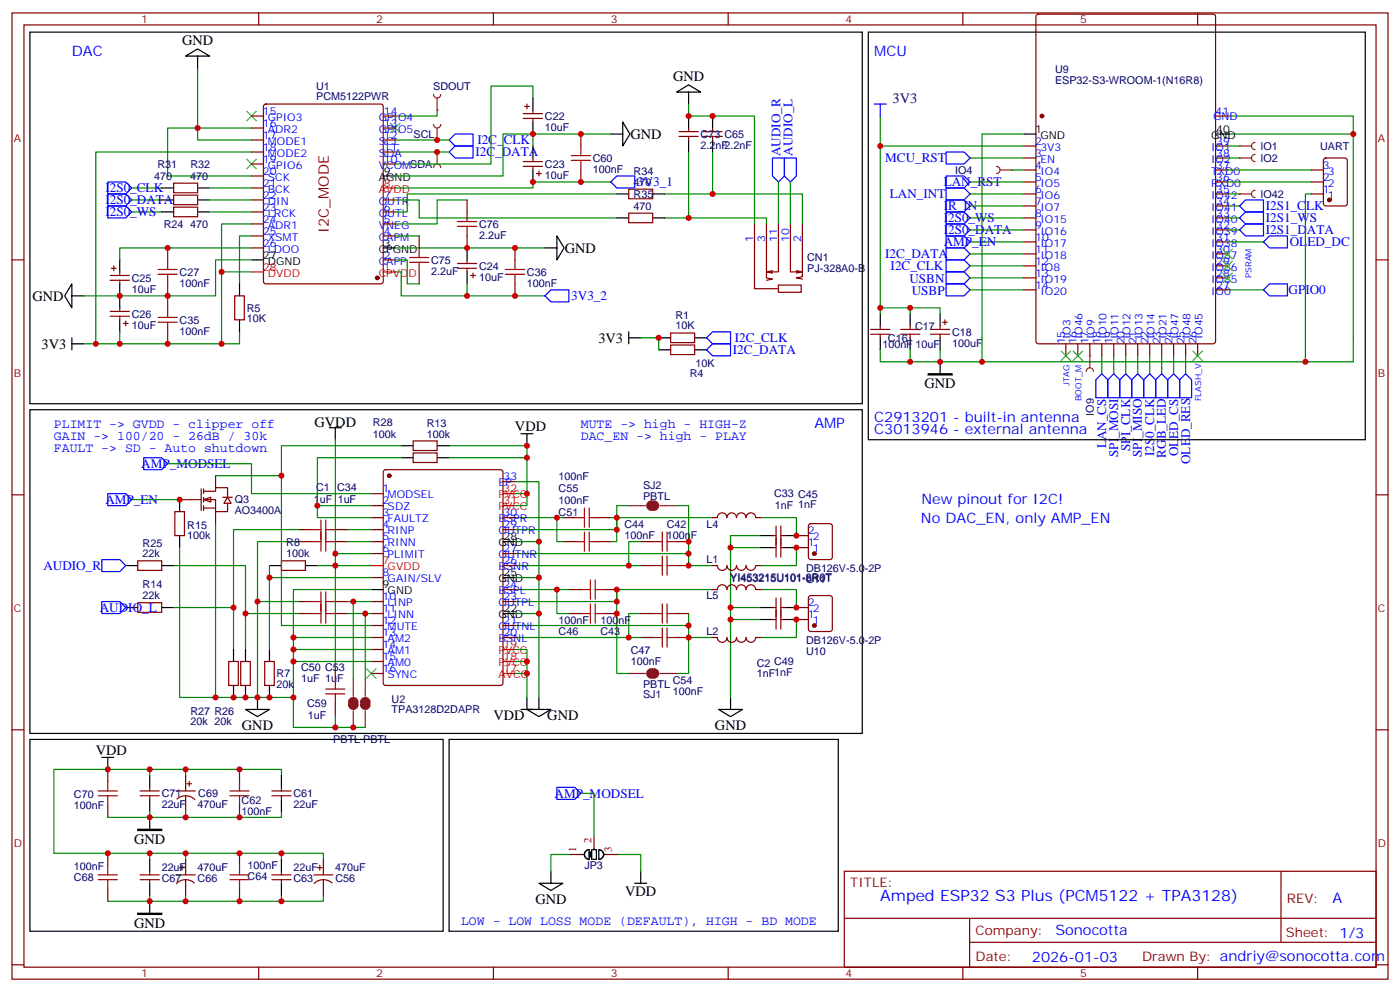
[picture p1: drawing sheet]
<svg xmlns="http://www.w3.org/2000/svg" width="412mm" height="292mm" viewBox="0 0 412 292" stroke-linecap="round" stroke-linejoin="round" font-family="sans-serif">
<g fill="none" stroke="#870000" stroke-width=".35">
<path d="M3.5 3.8h405.4v284.3h-405.4zM7.1 7.3h398.2v277.3h-398.2zM76.2 3.8v3.5M145.3 3.8v3.5M214.5 3.8v3.5M283.6 3.8v3.5M352.8 3.8v3.5M3.5 76.5h3.6M222.2 65.9v19h7.1M225.8 65.9v15.9l1.7 .3-1.7 .4M227.5 79.7l-1.7 .3M229.3 65.9v14.1h-3.5l1.7 .4"/>
<path d="M232.8 65.9v14.1h3.6l-1.8-.3M236.4 65.9v15.5l-1.8 .4 1.8 .3M405.3 76.5h3.6M229.3 83.9h6.7v2.1h-6.7zM236.4 80l-1.8 .4M256.5 96.9h5.6M256.5 98.4h5.6M259.3 95.9v1M259.3 98.4v1M265.3 96.9h5.6M265.3 98.4h5.6M268.1 95.9v1"/>
<path d="M268.1 98.4v1M274.1 96.9h5.7M274.1 98.4h5.7M276.9 95.9v1M276.9 98.4v1M277.6 94.8h1.4M278.3 94.1v1.4M113.1 138.4l.5-.2h33.9l.6 .4 .1 62.4-.5 .7h-34.1l-.7-.4v-62.4zM121.7 133.3h7.1v2.8h-7.1zM3.5 145.6h3.6M88.2 159.4h3.5M88.2 155.9h3.5"/>
<path d="M98.8 159.4h3.5M98.8 155.9h3.5M109.4 152.3h3.5M109.4 159.4h3.5M109.4 155.9h3.5M109.4 145.3h3.5M109.4 148.8h3.5M148.2 152.3h3.5M148.2 155.9h3.5M148.2 141.7h3.5M165.8 152.3h3.5M165.8 159.4h3.5"/>
<path d="M176.4 152.3h3.5M176.4 159.4h3.5M188.7 159.4h3.6M199.3 159.4h3.5M209.9 152.3h1.4M211.3 152.3a1.41 1.41 0 0 1 1.4-1.4 1.41 1.41 0 0 1 1.4 1.4M214.1 152.3a1.41 1.41 0 0 1 1.5-1.4 1.41 1.41 0 0 1 1.4 1.4M217 152.3a1.41 1.41 0 0 1 1.4-1.4 1.41 1.41 0 0 1 1.4 1.4M219.8 152.3a1.41 1.41 0 0 1 1.4-1.4 1.41 1.41 0 0 1 1.4 1.4h1.4M227.5 157.6h1.1M228.6 154.8v9.2M230 154.8v9.2"/>
<path d="M230 157.6h1.1M234.6 157.6h3.5M238.4 154.3l.4-.2h5.7l.6 .4 .1 9.5-.5 .6-5.9 .1-.6-.5-.1-9.4zM405.3 145.6h3.6M40.6 177.4h7v2.8h-7zM40.6 165h7v2.9h-7zM82.9 165h7.1v2.9h-7.1zM88.2 177h3.5M98.8 177h3.5M109.4 177h3.5M109.4 162.9h3.5M109.4 170h3.5"/>
<path d="M148.2 177h3.5M148.2 173.5h3.5M148.2 166.4h3.5M148.2 162.9h3.5M167.6 173.5h3.5M178.2 173.5h3.5M188.7 166.4h3.6M199.3 166.4h3.5M209.9 173.5h1.4a1.41 1.41 0 0 1 1.4-1.4 1.41 1.41 0 0 1 1.4 1.4 1.41 1.41 0 0 1 1.4-1.4 1.41 1.41 0 0 1 1.5 1.4 1.41 1.41 0 0 1 1.4-1.4 1.41 1.41 0 0 1 1.4 1.4 1.41 1.41 0 0 1 1.4-1.4 1.41 1.41 0 0 1 1.4 1.4h1.4M209.9 166.4h1.4a1.41 1.41 0 0 0 1.4 1.5 1.41 1.41 0 0 0 1.4-1.5 1.41 1.41 0 0 0 1.4 1.5 1.41 1.41 0 0 0 1.5-1.5 1.41 1.41 0 0 0 1.4 1.5 1.41 1.41 0 0 0 1.4-1.5 1.41 1.41 0 0 0 1.4 1.5 1.41 1.41 0 0 0 1.4-1.5h1.4M227.5 178.8h1.1M227.5 161.1h1.1"/>
<path d="M228.6 176v9.1M230 176v9.1M230 178.8h1.1M230 161.1h1.1M234.6 178.8h3.5M234.6 161.1h3.5M238.4 175.5l.4-.2h5.7l.6 .4 .1 9.4-.5 .7h-5.9l-.6-.4-.1-9.4zM67.4 194.7h2.8v7h-2.8zM70.9 194.7h2.8v7h-2.8zM78 194.7h2.8v7h-2.8zM88.2 180.6h3.5M98.8 180.6h3.5"/>
<path d="M98.8 196.4v3.6M109.4 180.6h3.5M109.4 187.6h3.5M109.4 184.1h3.5M109.4 191.1h3.5M109.4 194.7h3.5M109.4 198.2h3.5M148.2 187.6h3.5M148.2 184.1h3.5M167.6 180.6h3.5M178.2 180.6h3.5M188.7 180.6h3.6"/>
<path d="M188.7 187.6h3.6M199.3 180.6h3.5M199.3 187.6h3.5M214.1 187.6a1.41 1.41 0 0 1-1.4 1.4 1.41 1.41 0 0 1-1.4-1.4h-1.4M217 187.6a1.41 1.41 0 0 1-1.4 1.4 1.41 1.41 0 0 1-1.5-1.4M219.8 187.6a1.41 1.41 0 0 1-1.4 1.4 1.41 1.41 0 0 1-1.4-1.4M222.6 187.6a1.41 1.41 0 0 1-1.4 1.4 1.41 1.41 0 0 1-1.4-1.4M222.6 187.6h1.4M227.5 182.3h1.1M230 182.3h1.1M234.6 182.3h3.5M3.5 214.8h3.6"/>
<path d="M98.8 207v3.5M405.3 214.8h3.6M31.7 226.4v3.5M31.7 237v3.5M41.3 234.2h5.6M41.3 232.8h5.6M44.1 231.7v1.1M44.1 234.2v1M51.9 232.8h5.6M52.1 235.1a3.8 3.8 0 0 1 5.3 .2M54.7 228.2v4.6M54.7 234.2v4.6"/>
<path d="M55 230.6h1.4M55.7 229.9v1.5M70.6 226.4v3.5M70.6 237v3.5M80.1 234.2h5.6M80.1 232.8h5.6M82.9 231.7v1.1M82.9 234.2v1M31.7 251.1v3.5M41.3 257.5h5.6M41.3 258.9h5.6M44.1 256.4v1.1"/>
<path d="M44.1 258.9v1M51.9 257.5h5.6M52.9 255.3h1.4M53.6 254.6v1.4M54.7 252.9v4.6M54.7 258.9v4.6M57.2 259.8a3.8 3.8 0 0 0-5.2 .2M70.6 251.1v3.5M80.1 257.5h5.6M80.1 258.9h5.6M82.9 256.4v1.1M82.9 258.9v1"/>
<path d="M92.4 257.5h5.7M93.5 255.3h1.4M94.2 254.6v1.4M95.2 252.9v4.6M95.2 258.9v4.6M97.8 259.8a3.8 3.8 0 0 0-5.3 .2M248.7 256.4h156.6v28.2h-156.6zM377.3 256.4v20.9M31.7 261.7v3.5M70.6 261.7v3.5M248.7 270.2h156.5M285.6 277.3h119.6"/>
<path d="M285.6 270.2v14.2M3.5 283.9h3.6M76.2 284.6v3.5M145.3 284.6v3.5M214.5 284.6v3.5M283.6 284.6v3.5M352.8 284.6v3.5M405.3 283.9h3.6"/>
</g>
<g fill="none" stroke="#000" stroke-width=".35">
<path d="M259.3 92.4v3.5M259.3 99.4v3.5M268.1 92.4v3.5M268.1 99.4v3.5M276.9 92.4v3.5M276.9 99.4v3.5M8.8 120.6h245.2v95.2h-245.2zM97 125.9h3.5M98.8 125.9v3.5M118.2 134.7h3.5M128.8 134.7h3.5M153.5 127.6h3.5"/>
<path d="M155.2 127.6v3.6M148.2 159.4h3.5M224 157.6h3.5M231.1 157.6h3.5M37 178.8h3.6M37 166.4h3.6M47.6 178.8h3.6M47.6 166.4h3.6M79.4 166.4h3.5M90 166.4h3.5M109.4 173.5h3.5M148.2 170h3.5"/>
<path d="M224 178.8h3.5M224 161.1h3.5M231.1 178.8h3.5M231.1 161.1h3.5M68.8 191.1v3.6M72.3 191.1v3.6M79.4 191.1v3.6M148.2 180.6h3.5M224 182.3h3.5M231.1 182.3h3.5M8.8 217.6h121.7v56.4h-121.7zM68.8 201.7v3.5"/>
<path d="M72.3 208.8h7.1l-3.6 2.1zM72.3 201.7v3.5M75.8 205.2v3.6M79.4 201.7v3.5M153.5 208.8h3.5M155.2 208.8h7.1l-3.6 2.1zM155.2 205.2v3.6M158.7 205.2v3.6M211.7 208.8h7l-3.5 2.1zM215.2 205.2v3.6M30 222.9h3.5M31.7 222.9v3.5"/>
<path d="M44.1 228.2v3.5M44.1 235.2v3.6M82.9 228.2v3.5M82.9 235.2v3.6M44.1 240.5v3.6M44.1 252.9v3.5M44.1 259.9v3.6M82.9 252.9v3.5M82.9 259.9v3.6M44.1 265.2v3.5"/>
</g>
<g fill="none" stroke="#008700" stroke-width=".35">
<path d="M229.3 53.6v12.3M232.8 53.6v12.3M98.8 129.4v37h10.6M118.2 134.7h-24.7v17.6h15.9M132.3 131.2h22.9v17.6h-3.5M132.3 134.7h22.9M63.5 154.1v51.1h12.3M88.2 155.9h-19.4v35.2M88.2 159.4h-12.4v45.8M93.5 148.8h15.9M102.3 155.9h7.1M102.3 159.4h7.1"/>
<path d="M151.7 152.3h12.3v7.1h1.8M151.7 159.4h7v10.6M151.7 145.3h3.5M164 152.3h1.8M179.9 152.3h1.8M185.2 148.8h-3.5v7.1h-30M188.7 159.4h-3.5v7h-33.5M199.3 148.8h3.5v17.6h7.1M209.9 152.3h-28.2v7.1h-1.8M224 157.6h-8.8v3.5h8.8M224 152.3h10.6v5.3M51.2 166.4h21.1v14.2"/>
<path d="M51.2 178.8h17.6M75.8 177h12.4M79.4 166.4v3.6M93.5 166.4h5.3v30M98.8 162.9h10.6M102.3 177h7.1M104.1 177v23M109.4 173.5h-23v31.7M109.4 170h-30v21.1M151.7 162.9h51.1M151.7 173.5h12.3v7.1h3.6M151.7 170h7v10.6"/>
<path d="M164 173.5h3.6M181.7 173.5v3.5h-30M185.2 166.4h3.5M209.9 173.5h-28.2v24.7h3.5M215.2 161.1v17.7M224 178.8h-8.8v3.5h8.8M224 173.5h10.6v5.3M234.6 161.1v5.3h-10.6M86.4 194.7h23M86.4 191.1h23M86.4 187.6h23M88.2 180.6h-15.9v10.5"/>
<path d="M102.3 180.6h7.1M107.6 180.6v19.4M151.7 184.1h51.1M151.7 191.1h3.5v14.1M151.7 180.6h7v24.6M151.7 194.7h3.5M151.7 198.2h3.5M185.2 187.6h3.5M188.7 180.6h-3.5v7h-33.5M202.8 187.6v10.6h-3.5M202.8 184.1v3.5h7.1M202.8 180.6v3.5"/>
<path d="M215.2 182.3v22.9M234.6 182.3v5.3h-10.6M75.8 205.2h10.6v8.9h21.2M98.8 210.5v3.6M44.1 226.4v1.8M44.1 238.8v1.7M54.7 226.4h28.2v1.8M54.7 228.2v-1.8h-38.8v24.7h28.2v1.8M54.7 238.8v1.7h-23M82.9 238.8v1.7h-28.2M44.1 251.1h10.6v1.8M54.7 251.1h28.2v1.8"/>
<path d="M82.9 251.1h12.3v1.8M44.1 263.5v1.7h-12.4M54.7 263.5v1.7h-10.6M82.9 263.5v1.7h-28.2M95.2 263.5v1.7h-12.3"/>
</g>
<path d="M191.9 148.1a.71 .71 0 0 0-.7 .7 .71 .71 0 0 0 .7 .7M192.6 148.1a.71 .71 0 0 1 .7 .7 .71 .71 0 0 1-.7 .7M191.9 197.5a.71 .71 0 0 0-.7 .7 .71 .71 0 0 0 .7 .7M192.6 197.5a.71 .71 0 0 1 .7 .7 .71 .71 0 0 1-.7 .7M103.4 207.4a.71 .71 0 0 0 .7 .7 .71 .71 0 0 0 .7-.7M103.4 206.7a.71 .71 0 0 1 .7-.7 .71 .71 0 0 1 .7 .7M106.9 207.4a.71 .71 0 0 0 .7 .7 .71 .71 0 0 0 .7-.7M106.9 206.7a.71 .71 0 0 1 .7-.7 .71 .71 0 0 1 .7 .7" fill="none" stroke="#8c2424" stroke-width="1.8"/>
<path d="M185.2 148.8h4.9M194.4 148.8h4.9M104.1 200v4.9M107.6 200v4.9M185.2 198.2h4.9M194.4 198.2h4.9M104.1 209.1v5M107.6 209.1v5" fill="none" stroke="#8c2424" stroke-width=".35"/>
<g fill="none" stroke="#a10000" stroke-width=".35">
<path d="M91.7 159.4h2.8M91.7 155.9h2.8M94.5 153v9.2M96 153v9.2M96 159.4h2.8M96 155.9h2.8M169.3 152.3h2.9M169.3 159.4h2.9M172.2 149.5v5.7M172.2 156.6v5.6M173.6 152.3h2.8M173.6 149.5v5.7"/>
<path d="M173.6 156.6v5.6M173.6 159.4h2.8M192.3 159.4h2.8M195.1 156.6v5.6M196.5 159.4h2.8M196.5 156.6v5.6M91.7 177h2.8M94.5 174.2v9.2M96 174.2v9.2M96 177h2.8M171.1 173.5h2.8M173.9 170.7v5.6"/>
<path d="M173.9 177.7v5.7M175.3 173.5h2.9M175.3 170.7v5.6M175.3 177.7v5.7M192.3 166.4h2.8M195.1 163.6v5.7M195.1 177.7v5.7M196.5 163.6v5.7M196.5 177.7v5.7M196.5 166.4h2.8M91.7 180.6h2.8M96 180.6h2.8"/>
<path d="M98.8 200v2.8M171.1 180.6h2.8M175.3 180.6h2.9M192.3 180.6h2.8M192.3 187.6h2.8M195.1 184.8v5.6M196.5 180.6h2.8M196.5 187.6h2.8M196.5 184.8v5.6M96 202.8h5.6M96 204.2h5.6M98.8 204.2v2.8"/>
<path d="M28.9 234.2h5.7M28.9 232.8h5.7M31.7 229.9v2.9M31.7 234.2v2.8M67.7 234.2h5.7M67.7 232.8h5.7M70.6 229.9v2.9M70.6 234.2v2.8M28.9 257.5h5.7M28.9 258.9h5.7M31.7 254.6v2.9M31.7 258.9v2.8"/>
<path d="M67.7 257.5h5.7M67.7 258.9h5.7M70.6 254.6v2.9M70.6 258.9v2.8"/>
</g>
<path d="M227.5 46.5h3.6v5.3l-1.8 1.8-1.8-1.8zM231.1 46.5h3.5v5.3l-1.8 1.8-1.7-1.8zM31.7 145.3h5.3l1.8 1.7-1.8 1.8h-5.3zM30 164.7h5.3l1.7 1.7-1.7 1.8h-5.3zM30 177h5.3l1.7 1.8-1.7 1.8h-5.3z" fill="none" stroke="#00f" stroke-width=".35"/>
<g fill="#870000" stroke="#870000" stroke-width=".35">
<circle cx="239.9" cy="184.1" r=".53"/>
<circle cx="239.9" cy="162.9" r=".53"/>
<circle cx="114.7" cy="140" r=".53"/>
</g>
<path d="M40.6 244.1h7v.3h-7zM40.6 268.7h7v.4h-7z" fill="#000" stroke="#000" stroke-width=".35"/>
<path d="M148.2 148.8h3.5M148.2 145.3h3.5M109.4 166.4h3.5M148.2 198.2h3.5M148.2 194.7h3.5M148.2 191.1h3.5" fill="none" stroke="#f00" stroke-width=".35"/>
<path d="M107.9 196.8l2.9 2.8M110.8 196.8l-2.9 2.8" fill="none" stroke="#3c3" stroke-width=".35"/>
<g fill="#fff" stroke="#870000" stroke-width=".35">
<path d="M60 147l2.1-.7v1.4z"/>
<path d="M67 146.3l1.1 1.8h-2.1z"/>
</g>
<g fill="none" stroke="#870000" stroke-width=".35">
<path d="M63.5 140v3.5M121.7 129.8h7.1v2.8h-7.1zM51.5 150.6h2.8v7h-2.8zM52.9 147h6.4M59.3 143.9v6.3M60 144.6h3.5v-1.1h3.5v2.8M60 147h3.5v3.6h3.5v-2.5M60 149.5h3.5M60 143.9v1.4M60 146.3v1.4M60 148.8v1.4M63.5 150.6v3.5"/>
<path d="M65.6 146.3h2.8"/>
</g>
<g fill="none" stroke="#000" stroke-width=".35">
<path d="M255.8 9.5h146.4v119.9h-146.4zM276.9 106.5v3.5M118.2 131.2h3.5M128.8 131.2h3.5M52.9 147v3.6M52.9 157.6v3.5M132.3 217.6h114.6v56.4h-114.6zM158.7 259.9h7.1l-3.5 2.1zM162.3 256.4v3.5M171.4 251.5h.8M172.7 250.3l.9-.3v2.9a1.41 1.41 0 0 1-1.4-1 1.41 1.41 0 0 1 .5-1.6zM174.3 250h1.4v2.9h-1.4z"/>
<path d="M175 249.7v.3M176.4 250a1.41 1.41 0 0 1 1.4 1.5 1.41 1.41 0 0 1-1.4 1.4zM177.8 251.5h.7M187 259.9h3.5M188.7 256.4v3.5"/>
</g>
<g fill="none" stroke="#008700" stroke-width=".35">
<path d="M259.3 34.1v58.3M301.6 39.4h-12.3v67.1h-12.4M361.6 34.1h37v72.4h-109.3M361.6 39.4h37M259.3 43h42.3M285.8 46.5h15.8M285.8 57.1h15.8M285.8 53.6h15.8M285.8 60.6h15.8M285.8 71.2h15.8M285.8 64.1h15.8M285.8 67.7h15.8"/>
<path d="M259.3 90.6h8.8v1.8M268.1 90.6h8.8v1.8M285.8 85.3h15.8M285.8 81.8h15.8M361.6 85.3h10.6M259.3 102.9v3.6h8.8M268.1 102.9v3.6h8.8v-3.6M324.6 104.7v5.3M328.1 104.7v5.3M331.6 104.7v5.3M335.1 104.7v5.3M338.7 104.7v5.3"/>
<path d="M49.4 136.5h24.7v8.8h35.3M63.5 140h19.4M118.2 131.2h-35.3v52.9h26.5M38.8 147h14.1M151.7 141.7h7v17.7M52.9 161.1v44.1h10.6M171.1 233.5h3.9v12.7M167.9 251.5h-5.6v4.9M182 251.5h6.7v4.9"/>
</g>
<path d="M167.9 251.5h3.5M175 246.2v3.5M178.5 251.5h3.5" fill="none" stroke="#850000" stroke-width=".35"/>
<path d="M273.4 110h7.1v.3h-7.1zM173.6 250.8h.7v1.4h-.7z" fill="#000" stroke="#000" stroke-width=".35"/>
<g fill="none" stroke="#00f" stroke-width=".35">
<path d="M257.5 30.6h3.6M259.3 30.6v3.5M278.7 44.7h5.3l1.8 1.8-1.8 1.8h-5.3zM278.7 58.8h5.3l1.8 1.8-1.8 1.8h-5.3zM278.7 55.3h5.3l1.8 1.8-1.8 1.7h-5.3zM278.7 51.8h5.3l1.8 1.8-1.8 1.7h-5.3zM278.7 62.4h5.3l1.8 1.7-1.8 1.8h-5.3zM278.7 65.9h5.3l1.8 1.8-1.8 1.7h-5.3zM365.1 67.7l1.8-1.8h5.3v3.5h-5.3zM365.1 64.1l1.8-1.7h5.3v3.5h-5.3zM365.1 60.6l1.8-1.8h5.3v3.6h-5.3zM278.7 83.5h5.3l1.8 1.8-1.8 1.8h-5.3z"/>
<path d="M278.7 80h5.3l1.8 1.8-1.8 1.7h-5.3zM373.9 83.5h5.3v3.6h-5.3l-1.7-1.8zM322.8 111.8l1.8-1.8 1.7 1.8v5.3h-3.5zM328.1 110l1.7 1.8v5.3h-3.5v-5.3zM329.8 111.8l1.8-1.8 1.8 1.8v5.3h-3.6zM335.1 110l1.8 1.8v5.3h-3.5v-5.3zM338.7 110l1.7 1.8v5.3h-3.5v-5.3zM342.2 110l1.8 1.8v5.3h-3.6v-5.3zM42.3 134.7h5.3l1.8 1.8-1.8 1.7h-5.3zM164 231.7h5.3l1.8 1.8-1.8 1.7h-5.3z"/>
</g>
<path d="M365.1 43h3.6M369.7 41.9a1.06 1.06 0 0 0-1 1.1 1.06 1.06 0 0 0 1 1" fill="none" stroke="#8c2424" stroke-width=".35"/>
<circle cx="365.1" cy="43" r=".18" fill="#8c2424"/>
<path d="M365.1 46.5h3.6M369.7 45.4a1.06 1.06 0 0 0-1 1.1 1.06 1.06 0 0 0 1 1.1" fill="none" stroke="#8c2424" stroke-width=".35"/>
<circle cx="365.1" cy="46.5" r=".18" fill="#8c2424"/>
<path d="M293.5 49a1.06 1.06 0 0 1 1.1 1 1.06 1.06 0 0 1-1.1 1.1M294.6 50h3.5" fill="none" stroke="#8c2424" stroke-width=".35"/>
<circle cx="298.1" cy="50" r=".18" fill="#8c2424"/>
<path d="M365.1 57.1h3.6M369.7 56a1.06 1.06 0 0 0-1 1.1 1.06 1.06 0 0 0 1 1" fill="none" stroke="#8c2424" stroke-width=".35"/>
<circle cx="365.1" cy="57.1" r=".18" fill="#8c2424"/>
<g fill="none" stroke="#870000" stroke-width=".35">
<path d="M305.4 4.4l.5-.2h51.5l.6 .4 .1 95.9-.5 .6-51.7 .1-.7-.5v-95.8zM358.1 34.1h3.5M301.6 43h3.6M301.6 46.5h3.6M301.6 50h3.6M301.6 53.6h3.6M301.6 57.1h3.6M358.1 43h3.5M358.1 46.5h3.5M358.1 50h3.5M358.1 53.6h3.5M358.1 57.1h3.5"/>
<path d="M301.6 60.6h3.6M301.6 64.1h3.6M301.6 67.7h3.6M301.6 71.2h3.6M301.6 74.7h3.6M301.6 78.2h3.6M358.1 60.6h3.5M358.1 64.1h3.5M358.1 67.7h3.5M358.1 71.2h3.5M358.1 74.7h3.5M358.1 78.2h3.5"/>
<path d="M301.6 81.8h3.6M301.6 85.3h3.6M358.1 81.8h3.5M358.1 85.3h3.5M314 101.2v3.5M317.5 101.2v3.5M321 101.2v3.5M324.6 101.2v3.5M328.1 101.2v3.5M331.6 101.2v3.5M335.1 101.2v3.5M338.7 101.2v3.5"/>
<path d="M342.2 101.2v3.5M345.7 101.2v3.5M349.2 101.2v3.5M352.8 101.2v3.5"/>
</g>
<circle cx="306.9" cy="34.1" r=".53" fill="#870000" stroke="#870000" stroke-width=".35"/>
<path d="M301.6 39.4h3.6M358.1 39.4h3.5" fill="none" stroke="#000" stroke-width=".35"/>
<g fill="none" stroke="#008700" stroke-width=".35">
<path d="M298.1 50h3.5M361.6 53.6h24.7M361.6 50h24.7M361.6 57.1h3.5M361.6 46.5h3.5M361.6 43h3.5M361.6 71.2h10.6M361.6 67.7h3.5M361.6 64.1h3.5M361.6 60.6h3.5M342.2 104.7v5.3M345.7 104.7v5.3"/>
<path d="M349.2 104.7v5.3"/>
</g>
<path d="M360.2 76.8l2.8 2.9M360.2 73.3l2.8 2.8M363 76.8l-2.8 2.9M363 73.3l-2.8 2.8M360.2 80.4l2.8 2.8M363 80.4l-2.8 2.8M312.6 103.3l2.8 2.8M315.4 103.3l-2.8 2.8M316.1 103.3l2.8 2.8M318.9 103.3l-2.8 2.8M351.4 103.3l2.8 2.8M354.2 103.3l-2.8 2.8" fill="none" stroke="#3c3" stroke-width=".35"/>
<path d="M278.7 69.4h5.3l1.8 1.8-1.8 1.8h-5.3zM373.9 69.4h5.3v3.6h-5.3l-1.7-1.8zM345.7 110l1.8 1.8v5.3h-3.5v-5.3zM349.2 110l1.8 1.8v5.3h-3.5v-5.3z" fill="none" stroke="#00f" stroke-width=".35"/>
<path d="M320 109.3a1.06 1.06 0 0 1 1-1.1 1.06 1.06 0 0 1 1.1 1.1M321 104.7v3.5" fill="none" stroke="#8c2424" stroke-width=".35"/>
<circle cx="321" cy="104.7" r=".18" fill="#8c2424"/>
<path d="M386.3 57.1h3.5M386.3 53.6h3.5M386.3 50h3.5M390.1 46.7l.4-.2h5.7l.6 .4 .1 13-.5 .7h-5.9l-.6-.5-.1-12.9z" fill="none" stroke="#870000" stroke-width=".35"/>
<circle cx="391.6" cy="58.8" r=".53" fill="#870000" stroke="#870000" stroke-width=".35"/>
<path d="M386.3 57.1h-1.8v49.4" fill="none" stroke="#008700" stroke-width=".35"/>
<path d="M127.7 49.3a1.06 1.06 0 0 1 1.1-1 1.06 1.06 0 0 1 1 1M128.8 44.7v3.6" fill="none" stroke="#8c2424" stroke-width=".35"/>
<circle cx="128.8" cy="44.7" r=".18" fill="#8c2424"/>
<path d="M127.7 36.6a1.06 1.06 0 0 0 1.1 1.1 1.06 1.06 0 0 0 1-1.1M128.8 37.7v3.5" fill="none" stroke="#8c2424" stroke-width=".35"/>
<circle cx="128.8" cy="41.2" r=".18" fill="#8c2424"/>
<path d="M128.8 32.4v1.7h-12.4" fill="none" stroke="#008700" stroke-width=".35"/>
<path d="M127.7 27.8a1.06 1.06 0 0 0 1.1 1.1 1.06 1.06 0 0 0 1-1.1M128.8 28.9v3.5" fill="none" stroke="#8c2424" stroke-width=".35"/>
<circle cx="128.8" cy="32.4" r=".18" fill="#8c2424"/>
<g fill="none" stroke="#008700" stroke-width=".35">
<path d="M58.2 20v21.2h15.9M74.1 37.7h-24.7v14.1h24.7M157 28.9v-3.6h-12.4v23h-28.2M157 39.4v3.6M179.9 39.4h-31.7v12.4h-31.8M202.8 30.6v3.5h19.4v31.8M38.8 58.8h8.8M38.8 55.3h8.8M61.7 58.8h12.4M61.7 55.3h12.4M74.1 44.7h-45.9v56.5M116.4 58.8h7.1v5.3h58.2"/>
<path d="M116.4 41.2h15.9M116.4 44.7h15.9M137.6 58.8h-8.8v7.1h-12.4M179.9 53.6h-22.9v1.7h-40.6M181.7 57.1h-61.8v5.3h-3.5M202.8 44.7v19.4h-7M209.9 44.7v12.4h-14.1M209.9 57.1h26.5v8.8M38.8 62.4h8.8M61.7 62.4h12.4M74.1 65.9h-8.8v14.1M74.1 69.4h-3.5v14.1"/>
<path d="M74.1 73h-38.8v3.5M74.1 76.5h-10.6v10.6h-38.8M116.4 73h44.1M116.4 76.5h3.5v7h3.6M116.4 69.4h7.1M202.8 64.1h23v1.8M285.8 74.7h15.8M285.8 78.2h15.8M35.3 97.6v3.6M70.6 97.6v3.6h-5.3M74.1 80h-8.8v21.2h-40.6M116.4 80h1.8v7.1h42.3"/>
<path d="M137.6 83.5v3.6M188.7 99.4h5.3v3.5"/>
</g>
<path d="M31.7 57.1h5.3l1.8 1.7-1.8 1.8h-5.3zM31.7 53.6h5.3l1.8 1.7-1.8 1.8h-5.3zM132.3 41.2l1.8-1.8h5.2v3.6h-5.2zM132.3 44.7l1.8-1.7h5.2v3.5h-5.2zM179.9 53.6l1.8-1.8h5.3v3.5h-5.3zM31.7 60.6h5.3l1.8 1.8-1.8 1.7h-5.3zM278.7 76.5h5.3l1.8 1.7-1.8 1.8h-5.3zM278.7 73h5.3l1.8 1.7-1.8 1.8h-5.3zM160.5 87.1l1.8-1.8h5.3v3.5h-5.3zM208.1 99.4l1.8-1.8h5.3v3.6h-5.3zM208.1 102.9l1.8-1.7h5.3v3.5h-5.3z" fill="none" stroke="#00f" stroke-width=".35"/>
<g fill="none" stroke="#870000" stroke-width=".35">
<path d="M74.1 37.7h3.5M74.1 34.1h3.5M77.8 30.8l.5-.2h33.9l.6 .5 .1 51.7-.5 .7h-34.1l-.6-.4-.1-51.8zM112.9 37.7h3.5M112.9 34.1h3.5M154.2 33.4h5.6M154.2 34.9h5.6M154.5 31.3h1.4M155.2 30.6v1.4M157 32.4v1M157 34.9v1M171.1 39.4v3.6"/>
<path d="M200 38.7h5.7M202.8 37.7v1M207.1 38.7h5.6M209.9 37.7v1M51.2 57.4h7v2.9h-7zM51.2 53.9h7v2.8h-7zM74.1 58.8h3.5M74.1 48.3h3.5M74.1 44.7h3.5M74.1 41.2h3.5M74.1 51.8h3.5M74.1 55.3h3.5"/>
<path d="M112.9 58.8h3.5M112.9 48.3h3.5M112.9 44.7h3.5M112.9 41.2h3.5M137.6 58.8v3.6M154.2 49h5.6M154.2 47.6h5.6M157 46.5v1.1M157 49v1M158 51.1h1.5M158.7 50.4v1.4M171.1 50v3.6"/>
<path d="M185.2 55.7h7.1v2.8h-7.1zM200 40.1h5.7M202.8 40.1v1.1M207.1 40.1h5.6M209.9 40.1v1.1M32.8 79h1.4M33.5 78.2v1.5M49.4 73v3.5M51.2 61h7v2.8h-7zM74.1 69.4h3.5M74.1 65.9h3.5M74.1 62.4h3.5"/>
<path d="M74.1 73h3.5M112.9 76.5h3.5M112.9 69.4h3.5M112.9 65.9h3.5M112.9 62.4h3.5M123.5 69.4v3.6M134.8 79h5.6M134.8 77.5h5.6M137.6 69.4v3.6M137.6 76.5v1M137.6 79v1M151.7 73v3.5"/>
<path d="M185.2 62.7h7.1v2.8h-7.1zM32.5 81.1h5.6M32.5 82.5h5.6M32.5 93.1h5.6M32.5 91.7h5.6M35.3 80v1.1M35.3 82.5v1M35.3 90.6v1.1M35.3 93.1v1M36.3 95.2h1.4M37 94.5v1.4M49.4 83.5v7.1"/>
<path d="M49.4 97.6v3.6M69.1 87.1h2.9v7h-2.9zM123.5 80v3.5M138.6 81.1h1.5M139.3 80.4v1.4M151.7 83.5v3.6M197.6 98h7v2.8h-7zM197.6 101.5h7v2.9h-7z"/>
</g>
<g fill="none" stroke="#000" stroke-width=".35">
<path d="M8.8 9.5h245.2v109.3h-245.2zM54.7 16.5l3.5-2.1 3.5 2.1zM58.2 16.5v3.5M157 28.9v3.5M157 35.9v3.5M179.9 39.4h3.5M183.4 35.9l2.2 3.5-2.2 3.6zM199.3 27.1l3.5-2.1 3.6 2.1zM202.8 27.1v3.5M202.8 34.1v3.6M209.9 34.1v3.6M47.6 58.8h3.6"/>
<path d="M47.6 55.3h3.6M58.2 58.8h3.5M58.2 55.3h3.5M112.9 51.8h3.5M157 43v3.5M157 50v3.6M181.7 57.1h3.5M192.3 57.1h3.5M202.8 41.2v3.5M209.9 41.2v3.5M35.3 76.5v3.5M47.6 62.4h3.6"/>
<path d="M58.2 62.4h3.5M74.1 76.5h3.5M112.9 73h3.5M137.6 73v3.5M160.5 73h3.5M164 69.4l2.2 3.6-2.2 3.5zM181.7 64.1h3.5M192.3 64.1h3.5M21.2 83.5v7.1l-2.2-3.5zM21.2 87.1h3.5M21.2 99.4v3.5M35.3 83.5v7.1"/>
<path d="M35.3 94.1v3.5M70.6 83.5v3.6M70.6 94.1v3.5M137.6 80v3.5M185.2 99.4h3.5M185.2 97.6v3.6M194 99.4h3.6M204.6 99.4h3.5M21.2 101.2h3.5M194 102.9h3.6M204.6 102.9h3.5"/>
</g>
<path d="M72.7 32.7l2.8 2.9M75.5 32.7l-2.8 2.9M115 36.3l2.8 2.8M117.8 36.3l-2.8 2.8M72.7 46.8l2.8 2.9M75.5 46.8l-2.8 2.9" fill="none" stroke="#3c3" stroke-width=".35"/>
<circle cx="111.1" cy="81.8" r=".53" fill="#870000" stroke="#870000" stroke-width=".35"/>
<path d="M112.9 55.3h3.5M74.1 80h3.5M112.9 80h3.5" fill="none" stroke="#f00" stroke-width=".35"/>
<g fill="none" stroke="#a10000" stroke-width=".35">
<path d="M168.3 47.2h5.6M168.3 45.8h5.6M171.1 43v2.8M171.1 47.2v2.8M46.6 79.3h5.6M49.4 76.5v2.8M120.6 75.8h5.7M120.6 77.2h5.7M123.5 73v2.8M123.5 77.2v2.8M134.8 65.2h5.6M134.8 66.6h5.6"/>
<path d="M137.6 62.4v2.8M137.6 66.6v2.8M148.9 79.3h5.6M151.7 76.5v2.8M46.6 80.7h5.6M46.6 94.8h5.6M46.6 93.4h5.6M49.4 80.7v2.8M49.4 90.6v2.8M49.4 94.8v2.8M148.9 80.7h5.6M151.7 80.7v2.8"/>
</g>
<g fill="#c00">
<circle cx="72.3" cy="205.2" r=".88"/>
<circle cx="181.7" cy="180.6" r=".88"/>
<circle cx="181.7" cy="155.9" r=".88"/>
<circle cx="75.8" cy="205.2" r=".88"/>
<circle cx="215.2" cy="182.3" r=".88"/>
<circle cx="215.2" cy="178.8" r=".88"/>
<circle cx="202.8" cy="187.6" r=".88"/>
<circle cx="202.8" cy="184.1" r=".88"/>
<circle cx="181.7" cy="177" r=".88"/>
<circle cx="68.8" cy="178.8" r=".88"/>
<circle cx="234.6" cy="161.1" r=".88"/>
<circle cx="234.6" cy="182.3" r=".88"/>
<circle cx="234.6" cy="178.8" r=".88"/>
<circle cx="54.7" cy="265.2" r=".88"/>
<circle cx="44.1" cy="265.2" r=".88"/>
<circle cx="54.7" cy="251.1" r=".88"/>
<circle cx="44.1" cy="251.1" r=".88"/>
<circle cx="31.8" cy="251.1" r=".88"/>
<circle cx="54.7" cy="240.5" r=".88"/>
<circle cx="54.7" cy="226.4" r=".88"/>
<circle cx="31.8" cy="226.4" r=".88"/>
<circle cx="44.1" cy="226.4" r=".88"/>
<circle cx="44.1" cy="240.5" r=".88"/>
<circle cx="70.6" cy="251.1" r=".88"/>
<circle cx="70.6" cy="265.2" r=".88"/>
<circle cx="70.6" cy="240.5" r=".88"/>
<circle cx="70.6" cy="226.4" r=".88"/>
<circle cx="82.9" cy="251.1" r=".88"/>
<circle cx="82.9" cy="265.2" r=".88"/>
<circle cx="155.2" cy="194.7" r=".88"/>
<circle cx="155.2" cy="198.2" r=".88"/>
<circle cx="158.8" cy="180.6" r=".88"/>
<circle cx="158.8" cy="170" r=".88"/>
<circle cx="164" cy="173.5" r=".88"/>
<circle cx="185.2" cy="187.6" r=".88"/>
<circle cx="181.7" cy="152.3" r=".88"/>
<circle cx="164" cy="152.3" r=".88"/>
<circle cx="202.8" cy="159.4" r=".88"/>
<circle cx="202.8" cy="162.9" r=".88"/>
<circle cx="234.6" cy="157.6" r=".88"/>
<circle cx="202.8" cy="166.4" r=".88"/>
<circle cx="185.2" cy="166.4" r=".88"/>
<circle cx="181.7" cy="173.5" r=".88"/>
<circle cx="75.8" cy="177" r=".88"/>
<circle cx="72.3" cy="180.6" r=".88"/>
<circle cx="107.6" cy="180.6" r=".88"/>
<circle cx="104.1" cy="177" r=".88"/>
<circle cx="104.1" cy="214.1" r=".88"/>
<circle cx="86.4" cy="205.2" r=".88"/>
<circle cx="86.4" cy="194.7" r=".88"/>
<circle cx="86.4" cy="191.1" r=".88"/>
<circle cx="86.4" cy="187.6" r=".88"/>
<circle cx="98.8" cy="214.1" r=".88"/>
<circle cx="98.8" cy="166.4" r=".88"/>
<circle cx="98.8" cy="162.9" r=".88"/>
<circle cx="79.4" cy="205.2" r=".88"/>
<circle cx="79.4" cy="170" r=".88"/>
<circle cx="155.2" cy="145.3" r=".88"/>
<circle cx="155.2" cy="134.7" r=".88"/>
<circle cx="93.5" cy="148.8" r=".88"/>
<circle cx="155.2" cy="131.2" r=".88"/>
<circle cx="82.9" cy="140" r=".88"/>
<circle cx="68.8" cy="205.2" r=".88"/>
<circle cx="63.5" cy="205.2" r=".88"/>
<circle cx="52.9" cy="147" r=".88"/>
<circle cx="158.8" cy="159.4" r=".88"/>
<circle cx="215.2" cy="161.1" r=".88"/>
<circle cx="259.3" cy="90.6" r=".88"/>
<circle cx="268.1" cy="90.6" r=".88"/>
<circle cx="259.3" cy="43" r=".88"/>
<circle cx="398.6" cy="39.4" r=".88"/>
<circle cx="289.3" cy="106.5" r=".88"/>
<circle cx="276.9" cy="106.5" r=".88"/>
<circle cx="268.1" cy="106.5" r=".88"/>
<circle cx="384.5" cy="106.5" r=".88"/>
<circle cx="128.8" cy="44.7" r=".88"/>
<circle cx="128.8" cy="41.2" r=".88"/>
<circle cx="65.3" cy="80" r=".88"/>
<circle cx="58.2" cy="37.7" r=".88"/>
<circle cx="28.2" cy="101.2" r=".88"/>
<circle cx="157" cy="39.4" r=".88"/>
<circle cx="171.1" cy="53.6" r=".88"/>
<circle cx="171.1" cy="39.4" r=".88"/>
<circle cx="157" cy="53.6" r=".88"/>
<circle cx="137.6" cy="73" r=".88"/>
<circle cx="151.7" cy="87.1" r=".88"/>
<circle cx="151.7" cy="73" r=".88"/>
<circle cx="209.9" cy="57.1" r=".88"/>
<circle cx="202.8" cy="64.1" r=".88"/>
<circle cx="35.3" cy="87.1" r=".88"/>
<circle cx="49.4" cy="87.1" r=".88"/>
<circle cx="49.4" cy="73" r=".88"/>
<circle cx="49.4" cy="101.2" r=".88"/>
<circle cx="35.3" cy="101.2" r=".88"/>
<circle cx="137.6" cy="87.1" r=".88"/>
<circle cx="202.8" cy="34.1" r=".88"/>
<circle cx="209.9" cy="34.1" r=".88"/>
<circle cx="65.3" cy="101.2" r=".88"/>
<circle cx="194" cy="99.4" r=".88"/>
</g>
<text font-size="4.6" fill="#00f" x="259.3" y="265.2">Amped ESP32 S3 Plus (PCM5122 + TPA3128)</text>
<g font-size="4.2" fill="#00f">
<text x="21.2" y="16.5">DAC</text>
<text x="257.5" y="16.5">MCU</text>
<text x="239.9" y="125.9">AMP</text>
<text x="257.5" y="124.1">C2913201 - built-in antenna</text>
<text x="257.5" y="127.6">C3013946 - external antenna</text>
<text x="271.4" y="148.3">New pinout for I2C!</text>
<text x="271.3" y="154">No DAC_EN, only AMP_EN</text>
<text x="392.5" y="265.7">A</text>
<text x="310.9" y="275.2">Sonocotta</text>
<text x="304" y="283">2026-01-03</text>
</g>
<g font-size="4.2">
<text x="53.6" y="13.3">GND</text>
<text x="198.3" y="23.9">GND</text>
<text x="185.7" y="40.9">GND</text>
<text x="166.3" y="74.4">GND</text>
<text x="9.5" y="88.5">GND</text>
<text x="176.3" y="100.9">3V3</text>
<text x="12.2" y="102.6">3V3</text>
<text x="272.3" y="114.3">GND</text>
<text x="92.7" y="125.5">GVDD</text>
<text x="151.7" y="126.9">VDD</text>
<text x="71.3" y="214.9">GND</text>
<text x="145.3" y="211.9">VDD</text>
<text x="161.2" y="211.9">GND</text>
<text x="210.6" y="214.9">GND</text>
<text x="28.2" y="222.2">VDD</text>
<text x="39.5" y="248.3">GND</text>
<text x="184.1" y="263.8">VDD</text>
<text x="157.7" y="266">GND</text>
<text x="39.5" y="273">GND</text>
</g>
<text font-size="4.2" fill="#000080" x="262.9" y="30.3">3V3</text>
<text font-size="4.2" fill="#800" x="96.9" y="68.6" transform="rotate(-90 96.9 68.6)">I2C_MODE</text>
<g font-size="3.9" fill="#00f">
<text x="140.1" y="46">I2C_DATA</text>
<text x="140.6" y="42.4">I2C_CLK</text>
<text x="229.9" y="45.9" transform="rotate(-90 229.9 45.9)">AUDIO_R</text>
<text x="233.4" y="45.8" transform="rotate(-90 233.4 45.8)">AUDIO_L</text>
<text x="260.8" y="47.7">MCU_RST</text>
<text x="31" y="56.6">I2S0_CLK</text>
<text x="187.7" y="54.8">3V3_1</text>
<text x="262.1" y="58.4">LAN_INT</text>
<text x="278" y="54.8">LAN_RST</text>
<text x="31" y="60.1">I2S0_DATA</text>
<text x="31" y="63.6">I2S0_WS</text>
<text x="278" y="61.9">IR_IN</text>
<text x="278" y="65.4">I2S0_WS</text>
<text x="372.9" y="61.9">I2S1_CLK</text>
<text x="372.9" y="65.4">I2S1_WS</text>
<text x="278" y="68.9">I2S0_DATA</text>
<text x="372.9" y="68.9">I2S1_DATA</text>
<text x="260.7" y="75.9">I2C_DATA</text>
<text x="278" y="72.4">AMP_EN</text>
<text x="379.9" y="72.4">OLED_DC</text>
<text x="262.4" y="79.5">I2C_CLK</text>
<text x="267.9" y="83.1">USBN</text>
<text x="168.3" y="88.2">3V3_2</text>
<text x="268.6" y="86.7">USBP</text>
<text x="379.6" y="86.6">GPIO0</text>
<text x="216.5" y="100.6">I2C_CLK</text>
<text x="215.9" y="104.2">I2C_DATA</text>
<text x="15.9" y="125.9">PLIMIT -&gt; GVDD - clipper off</text>
<text x="171.1" y="125.9">MUTE -&gt; high - HIGH-Z</text>
<text x="15.9" y="129.4">GAIN -&gt; 100/20 - 26dB / 30k</text>
<text x="171.1" y="129.4">DAC_EN -&gt; high - PLAY</text>
<text x="325.8" y="132" transform="rotate(-90 325.8 132)">LAN_CS</text>
<text x="15.9" y="132.9">FAULT -&gt; SD - Auto shutdown</text>
<text x="41.6" y="137.7">AMP_MODSEL</text>
<text x="329.4" y="134.5" transform="rotate(-90 329.4 134.5)">SPI_MOSI</text>
<text x="332.9" y="132.7" transform="rotate(-90 332.9 132.7)">SPI_CLK</text>
<text x="336.3" y="134.5" transform="rotate(-90 336.3 134.5)">SPI_MISO</text>
<text x="339.9" y="134.3" transform="rotate(-90 339.9 134.3)">I2S0_CLK</text>
<text x="343.4" y="134.7" transform="rotate(-90 343.4 134.7)">RGB_LED</text>
<text x="347" y="134.3" transform="rotate(-90 347 134.3)">OLED_CS</text>
<text x="350.6" y="136.6" transform="rotate(-90 350.6 136.6)">OLED_RES</text>
<text x="31" y="148.3">AMP_EN</text>
<text x="12.8" y="167.7">AUDIO_R</text>
<text x="29.4" y="180.1">AUDIO_L</text>
<text x="163.3" y="234.7">AMP_MODSEL</text>
<text x="135.8" y="272.3">LOW - LOW LOSS MODE (DEFAULT), HIGH - BD MODE</text>
</g>
<g font-size="3.9" fill="#800">
<text x="250.5" y="261">TITLE:</text>
<text x="379.1" y="265.7">REV:</text>
<text x="287.4" y="275.2">Company:</text>
<text x="378.7" y="275.8">Sheet: 1/3</text>
<text x="287.4" y="282.9">Date:</text>
<text x="336.4" y="282.9">Drawn By: andriy@sonocotta.com</text>
</g>
<g font-size="3.2" fill="#800">
<text x="41.6" y="6.8">1</text>
<text x="110.8" y="6.8">2</text>
<text x="179.9" y="6.8">3</text>
<text x="249.1" y="6.8">4</text>
<text x="318.2" y="6.8">5</text>
<text x="4.1" y="41.9">A</text>
<text x="405.9" y="41.9">A</text>
<text x="4.1" y="111.1">B</text>
<text x="405.9" y="111.1">B</text>
<text x="4.1" y="180.2">C</text>
<text x="405.9" y="180.2">C</text>
<text x="4.1" y="249.3">D</text>
<text x="405.9" y="249.3">D</text>
<text x="41.6" y="287.6">1</text>
<text x="110.8" y="287.6">2</text>
<text x="179.9" y="287.6">3</text>
<text x="249.1" y="287.6">4</text>
<text x="318.2" y="287.6">5</text>
</g>
<g font-size="3.2" fill="#000080">
<text x="310.8" y="21.5">U9</text>
<text x="93.1" y="29.6">PCM5122PWR</text>
<text x="93.1" y="26.4">U1</text>
<text x="127.6" y="26.4">SDOUT</text>
<text x="310.8" y="24.8">ESP32-S3-WROOM-1(N16R8)</text>
<text x="160.5" y="35.3">C22</text>
<text x="121.8" y="40.6">SCL</text>
<text x="160.5" y="38.5">10uF</text>
<text x="206.4" y="40.6">C73 C65</text>
<text x="174.6" y="47.7">C60</text>
<text x="206.4" y="43.9">2.2nF2.2nF</text>
<text x="371.3" y="44.2">IO1</text>
<text x="371.3" y="47.7">IO2</text>
<text x="388.9" y="44.1">UART</text>
<text x="45.4" y="53">470</text>
<text x="46.4" y="49.4">R31</text>
<text x="56" y="53">470</text>
<text x="56.1" y="49.4">R32</text>
<text x="160.5" y="52.7">10uF</text>
<text x="160.5" y="49.4">C23</text>
<text x="174.6" y="50.9">100nF</text>
<text x="186.6" y="51.4">R34</text>
<text x="281.3" y="51.2">IO4</text>
<text x="186.6" y="54.6">470</text>
<text x="186.6" y="58.4">R35</text>
<text x="371.3" y="58.3">IO42</text>
<text x="186.6" y="61.7">470</text>
<text x="48.3" y="67.1">R24</text>
<text x="56" y="67.1">470</text>
<text x="141.1" y="70.3">2.2uF</text>
<text x="141.1" y="67.1">C76</text>
<text x="127" y="77.6">C75</text>
<text x="237.8" y="76.8">CN1</text>
<text x="38.8" y="83">C25</text>
<text x="52.9" y="81.2">C27</text>
<text x="127" y="80.9">2.2uF</text>
<text x="141.1" y="82.7">10uF</text>
<text x="141.1" y="79.4">C24</text>
<text x="155.2" y="81.2">C36</text>
<text x="237.8" y="79.9">PJ-328A0-B</text>
<text x="38.8" y="86.2">10uF</text>
<text x="52.9" y="84.4">100nF</text>
<text x="155.2" y="84.4">100nF</text>
<text x="38.8" y="93.5">C26</text>
<text x="52.9" y="95.3">C35</text>
<text x="72.7" y="94.9">10K</text>
<text x="72.7" y="91.7">R5</text>
<text x="199" y="93.7">R1</text>
<text x="38.8" y="96.8">10uF</text>
<text x="52.9" y="98.5">100nF</text>
<text x="199" y="96.9">10K</text>
<text x="261.6" y="100.5">C16</text>
<text x="269.5" y="97">C17</text>
<text x="280.5" y="102">100uF</text>
<text x="280.5" y="98.8">C18</text>
<text x="204.8" y="107.9">10K</text>
<text x="259.9" y="102.3">100nF</text>
<text x="269.6" y="102.3">10uF</text>
<text x="203.2" y="111.1">R4</text>
<text x="109.9" y="125.3">R28</text>
<text x="125.7" y="125.6">R13</text>
<text x="322.2" y="122.4" transform="rotate(-90 322.2 122.4)">IO9</text>
<text x="109.9" y="128.8">100k</text>
<text x="125.7" y="128.8">100k</text>
<text x="164.5" y="141.4">100nF</text>
<text x="189.4" y="143.9">SJ2</text>
<text x="69.1" y="148.2">Q3</text>
<text x="92.4" y="148.2">1uF</text>
<text x="93.1" y="144.6">C1</text>
<text x="99.3" y="144.6">C34</text>
<text x="99.5" y="148.2">1uF</text>
<text x="164.5" y="144.6">C55</text>
<text x="164.5" y="148.4">100nF</text>
<text x="189.4" y="147">PBTL</text>
<text x="228" y="146.4">C33 C45</text>
<text x="228.2" y="149.9">1nF 1nF</text>
<text x="55.2" y="155.6">R15</text>
<text x="69.1" y="151.3">AO3400A</text>
<text x="164.5" y="151.7">C51</text>
<text x="184" y="155.2">C44</text>
<text x="196.4" y="155.5">C42</text>
<text x="208.1" y="155.2">L4</text>
<text x="42" y="160.8">R25</text>
<text x="55.2" y="158.7">100k</text>
<text x="84.3" y="160.8">R8</text>
<text x="184" y="158.5">100nF</text>
<text x="196.4" y="158.8">100nF</text>
<text x="42" y="164">22k</text>
<text x="84.3" y="164">100k</text>
<text x="208.1" y="165.8">L1</text>
<text x="42" y="173.2">R14</text>
<text x="215.1" y="171">YI453215U101-8R0T</text>
<text x="237.4" y="168.4">DB126V-5.0-2P</text>
<text x="237.4" y="171.5">U11</text>
<text x="42" y="176.3">22k</text>
<text x="208.1" y="176.4">L5</text>
<text x="164.5" y="183.7">100nF</text>
<text x="176.9" y="183.7">100nF</text>
<text x="164.5" y="187">C46</text>
<text x="176.9" y="187">C43</text>
<text x="208.1" y="187">L2</text>
<text x="237.4" y="189.6">DB126V-5.0-2P</text>
<text x="88.7" y="197.5">C50 C53</text>
<text x="185.8" y="195.8">100nF</text>
<text x="185.8" y="192.5">C47</text>
<text x="222.9" y="196.2">C2 C49</text>
<text x="237.4" y="192.7">U10</text>
<text x="81.5" y="202.5">20k</text>
<text x="81.5" y="199.4">R7</text>
<text x="88.7" y="200.7">1uF 1uF</text>
<text x="189.4" y="202.4">PBTL</text>
<text x="198.2" y="201.4">C54</text>
<text x="222.9" y="199.3">1nF1nF</text>
<text x="90.5" y="208.1">C59</text>
<text x="115.3" y="209.9">TPA3128D2DAPR</text>
<text x="115.3" y="206.9">U2</text>
<text x="189.4" y="205.5">SJ1</text>
<text x="198.2" y="204.6">100nF</text>
<text x="56.1" y="213.4">20k 20k</text>
<text x="56.1" y="210.3">R27 R26</text>
<text x="90.6" y="211.7">1uF</text>
<text x="98.2" y="218.7">PBTL PBTL</text>
<text x="21.8" y="238.2">100nF</text>
<text x="21.8" y="235">C70</text>
<text x="47.6" y="237.8">22uF</text>
<text x="47.6" y="234.6">C71</text>
<text x="58.2" y="237.8">470uF</text>
<text x="58.4" y="234.5">C69</text>
<text x="71.2" y="239.9">100nF</text>
<text x="71.2" y="236.7">C62</text>
<text x="86.4" y="237.8">22uF</text>
<text x="86.4" y="234.6">C61</text>
<text x="21.8" y="255.9">100nF</text>
<text x="47.6" y="256.3">22uF</text>
<text x="58.2" y="256.3">470uF</text>
<text x="72.9" y="255.7">100nF</text>
<text x="86.4" y="256.3">22uF</text>
<text x="98.8" y="256.3">470uF</text>
<text x="172.1" y="255.8">JP3</text>
<text x="21.8" y="259.1">C68</text>
<text x="47.6" y="259.5">C67</text>
<text x="58.2" y="259.5">C66</text>
<text x="72.9" y="258.9">C64</text>
<text x="86.4" y="259.5">C63</text>
<text x="98.8" y="259.5">C56</text>
</g>
<g font-size="3.2" fill="#00f">
<text x="77.4" y="33.8">15</text>
<text x="78.9" y="35.6">GPIO3</text>
<text x="111.6" y="35.6">GPIO4</text>
<text x="113.1" y="33.8">14</text>
<text x="357.4" y="35.2">GND</text>
<text x="358.1" y="33.8">41</text>
<text x="77.4" y="37.3">16</text>
<text x="77.4" y="40.9">17</text>
<text x="78.9" y="39.1">ADR2</text>
<text x="111.6" y="39.1">GPIO5</text>
<text x="113.1" y="40.9">12</text>
<text x="113.1" y="37.3">13</text>
<text x="77.4" y="44.4">18</text>
<text x="77.4" y="47.9">19</text>
<text x="78.9" y="42.6">MODE1</text>
<text x="78.9" y="46.1">MODE2</text>
<text x="111.6" y="46.1">SDA</text>
<text x="111.6" y="42.6">SCL</text>
<text x="113.1" y="47.9">10</text>
<text x="113.1" y="44.4">11</text>
<text x="305" y="42.6">2</text>
<text x="305" y="46.1">3</text>
<text x="306.5" y="44.4">3V3</text>
<text x="306.5" y="47.9">EN</text>
<text x="356.8" y="47.9">IO2</text>
<text x="356.8" y="44.4">IO1</text>
<text x="358.2" y="46.1">38</text>
<text x="358.2" y="42.6">39</text>
<text x="77.4" y="51.4">20</text>
<text x="78.9" y="49.7">GPIO6</text>
<text x="78.9" y="53.2">SCK</text>
<text x="111.6" y="49.7">VCOMSDA</text>
<text x="305" y="49.7">4</text>
<text x="305" y="53.2">5</text>
<text x="306.5" y="51.4">IO4</text>
<text x="356.8" y="51.4">TXD0</text>
<text x="358.2" y="53.2">36</text>
<text x="358.2" y="49.7">37</text>
<text x="389.6" y="53.2">2</text>
<text x="389.6" y="49.7">3</text>
<text x="391.1" y="51.4">3</text>
<text x="77.4" y="55">21</text>
<text x="77.4" y="58.5">22</text>
<text x="78.9" y="56.7">BCK</text>
<text x="113.1" y="58.5">7</text>
<text x="305" y="56.7">6</text>
<text x="306.5" y="55">IO5</text>
<text x="306.5" y="58.5">IO6</text>
<text x="356.8" y="58.5">IO42</text>
<text x="356.8" y="55">RXD0</text>
<text x="358.2" y="56.7">35</text>
<text x="389.6" y="56.7">1</text>
<text x="391.1" y="58.5">1</text>
<text x="391.1" y="55">2</text>
<text x="77.4" y="62">23</text>
<text x="77.4" y="65.5">24</text>
<text x="78.9" y="60.3">DIN</text>
<text x="78.9" y="63.8">LRCK</text>
<text x="111.6" y="63.8">OUTL</text>
<text x="111.6" y="60.3">OUTR</text>
<text x="113.1" y="65.5">5</text>
<text x="113.1" y="62">6</text>
<text x="305" y="60.3">7</text>
<text x="305" y="63.8">8</text>
<text x="306.5" y="62">IO7</text>
<text x="306.5" y="65.5">IO15</text>
<text x="356.8" y="65.5">IO40</text>
<text x="356.8" y="62">IO41</text>
<text x="358.2" y="63.8">33</text>
<text x="358.2" y="60.3">34</text>
<text x="77.4" y="69.1">25</text>
<text x="78.9" y="67.3">ADR1</text>
<text x="78.9" y="70.8">XSMT</text>
<text x="111.6" y="70.8">CAPM</text>
<text x="111.6" y="67.3">VNEG</text>
<text x="113.1" y="69.1">4</text>
<text x="221.9" y="71.2" transform="rotate(-90 221.9 71.2)">1</text>
<text x="225.4" y="71.2" transform="rotate(-90 225.4 71.2)">3</text>
<text x="229" y="71.2" transform="rotate(-90 229 71.2)">11</text>
<text x="232.5" y="71.2" transform="rotate(-90 232.5 71.2)">10</text>
<text x="236" y="71.2" transform="rotate(-90 236 71.2)">2</text>
<text x="305" y="67.3">9</text>
<text x="305" y="70.8">10</text>
<text x="306.5" y="69.1">IO16</text>
<text x="356.8" y="69.1">IO39</text>
<text x="358.2" y="70.8">31</text>
<text x="358.2" y="67.3">32</text>
<text x="77.4" y="72.6">26</text>
<text x="78.9" y="74.4">LDOO</text>
<text x="111.6" y="77.9">CAPP</text>
<text x="113.1" y="76.1">2</text>
<text x="305" y="74.4">11</text>
<text x="305" y="77.9">12</text>
<text x="306.5" y="72.6">IO17</text>
<text x="306.5" y="76.1">IO18</text>
<text x="356.8" y="76.1">IO37</text>
<text x="356.8" y="72.6">IO38</text>
<text x="358.2" y="77.9">29</text>
<text x="358.2" y="74.4">30</text>
<text x="305" y="81.4">13</text>
<text x="306.5" y="79.7">IO8</text>
<text x="306.5" y="83.2">IO19</text>
<text x="356.8" y="83.2">IO35</text>
<text x="356.8" y="79.7">IO36</text>
<text x="358.2" y="81.4">28</text>
<text x="305" y="84.9">14</text>
<text x="306.5" y="86.7">IO20</text>
<text x="356.8" y="86.7">IO0</text>
<text x="358.2" y="84.9">27</text>
<text x="313.6" y="101.4" transform="rotate(-90 313.6 101.4)">15</text>
<text x="315.4" y="99.9" transform="rotate(-90 315.4 99.9)">IO3</text>
<text x="317.1" y="101.4" transform="rotate(-90 317.1 101.4)">16</text>
<text x="318.9" y="99.9" transform="rotate(-90 318.9 99.9)">IO46</text>
<text x="320.7" y="101.4" transform="rotate(-90 320.7 101.4)">17</text>
<text x="322.4" y="99.9" transform="rotate(-90 322.4 99.9)">IO9</text>
<text x="324.2" y="101.4" transform="rotate(-90 324.2 101.4)">18</text>
<text x="326" y="99.9" transform="rotate(-90 326 99.9)">IO10</text>
<text x="327.7" y="101.4" transform="rotate(-90 327.7 101.4)">19</text>
<text x="329.5" y="99.9" transform="rotate(-90 329.5 99.9)">IO11</text>
<text x="331.3" y="101.4" transform="rotate(-90 331.3 101.4)">20</text>
<text x="333" y="99.9" transform="rotate(-90 333 99.9)">IO12</text>
<text x="334.8" y="101.4" transform="rotate(-90 334.8 101.4)">21</text>
<text x="336.5" y="99.9" transform="rotate(-90 336.5 99.9)">IO13</text>
<text x="338.3" y="101.4" transform="rotate(-90 338.3 101.4)">22</text>
<text x="340.1" y="99.9" transform="rotate(-90 340.1 99.9)">IO14</text>
<text x="341.8" y="101.4" transform="rotate(-90 341.8 101.4)">23</text>
<text x="343.6" y="99.9" transform="rotate(-90 343.6 99.9)">IO21</text>
<text x="345.4" y="101.4" transform="rotate(-90 345.4 101.4)">24</text>
<text x="347.1" y="99.9" transform="rotate(-90 347.1 99.9)">IO47</text>
<text x="348.9" y="101.4" transform="rotate(-90 348.9 101.4)">25</text>
<text x="350.7" y="99.9" transform="rotate(-90 350.7 99.9)">IO48</text>
<text x="352.4" y="101.4" transform="rotate(-90 352.4 101.4)">26</text>
<text x="354.2" y="99.9" transform="rotate(-90 354.2 99.9)">IO45</text>
<text x="146.9" y="143.2">EP</text>
<text x="148.3" y="141.4">33</text>
<text x="112.7" y="144.9">1</text>
<text x="112.7" y="148.4">2</text>
<text x="114.2" y="146.7">MODSEL</text>
<text x="112.7" y="152">3</text>
<text x="112.7" y="155.5">4</text>
<text x="114.2" y="150.2">SDZ</text>
<text x="114.2" y="153.7">FAULTZ</text>
<text x="146.9" y="153.7">BSPR</text>
<text x="148.3" y="155.5">29</text>
<text x="148.3" y="152">30</text>
<text x="112.7" y="159">5</text>
<text x="114.2" y="157.3">RINP</text>
<text x="114.2" y="160.8">RINN</text>
<text x="146.9" y="157.3">OUTPR</text>
<text x="237.9" y="160.8">1</text>
<text x="237.9" y="157.3">2</text>
<text x="239.4" y="159">2</text>
<text x="112.7" y="162.6">6</text>
<text x="114.2" y="164.3">PLIMIT</text>
<text x="146.9" y="167.9">BSNR</text>
<text x="146.9" y="164.3">OUTNR</text>
<text x="148.3" y="166.1">26</text>
<text x="148.3" y="162.6">27</text>
<text x="239.4" y="162.6">1</text>
<text x="112.7" y="169.6">8</text>
<text x="114.2" y="171.4">GAIN/SLV</text>
<text x="148.3" y="173.1">24</text>
<text x="112.7" y="176.7">10</text>
<text x="114.2" y="178.4">LINP</text>
<text x="146.9" y="178.4">OUTPL</text>
<text x="146.9" y="174.9">BSPL</text>
<text x="148.3" y="176.7">23</text>
<text x="237.9" y="178.4">2</text>
<text x="112.7" y="180.2">11</text>
<text x="112.7" y="183.7">12</text>
<text x="114.2" y="182">LINN</text>
<text x="114.2" y="185.5">MUTE</text>
<text x="146.9" y="185.5">OUTNL</text>
<text x="148.3" y="183.7">21</text>
<text x="237.9" y="182">1</text>
<text x="239.4" y="183.7">1</text>
<text x="239.4" y="180.2">2</text>
<text x="112.7" y="187.3">13</text>
<text x="112.7" y="190.8">14</text>
<text x="114.2" y="189">AM2</text>
<text x="146.9" y="189">BSNL</text>
<text x="148.3" y="187.3">20</text>
<text x="112.7" y="194.3">15</text>
<text x="112.7" y="197.8">16</text>
<text x="114.2" y="192.5">AM1</text>
<text x="114.2" y="196.1">AM0</text>
<text x="114.2" y="199.6">SYNC</text>
</g>
<g font-size="3.2">
<text x="305" y="39.1">1</text>
<text x="306.5" y="40.9">GND</text>
<text x="356.8" y="40.9">GND</text>
<text x="358.2" y="39.1">40</text>
<text x="111.6" y="53.2">AGND</text>
<text x="113.1" y="51.4">9</text>
<text x="77.4" y="76.1">27</text>
<text x="78.9" y="77.9">DGND</text>
<text x="111.6" y="74.4">CPGND</text>
<text x="113.1" y="72.6">3</text>
<text x="146.9" y="160.8">GND</text>
<text x="148.3" y="159">28</text>
<text x="112.7" y="173.1">9</text>
<text x="146.9" y="171.4">GND</text>
<text x="148.3" y="169.6">25</text>
<text x="114.2" y="174.9">GND</text>
<text x="146.9" y="182">GND</text>
<text x="148.3" y="180.2">22</text>
</g>
<g font-size="3.2" fill="#f00">
<text x="111.6" y="56.7">AVDD</text>
<text x="113.1" y="55">8</text>
<text x="77.4" y="79.7">28</text>
<text x="78.9" y="81.4">DVDD</text>
<text x="111.6" y="81.4">CPVDD</text>
<text x="113.1" y="79.7">1</text>
<text x="146.9" y="146.7">PVCC</text>
<text x="148.3" y="148.4">31</text>
<text x="148.3" y="144.9">32</text>
<text x="146.9" y="150.2">PVCC</text>
<text x="112.7" y="166.1">7</text>
<text x="114.2" y="167.9">GVDD</text>
<text x="148.3" y="190.8">19</text>
<text x="146.9" y="196.1">PVCC</text>
<text x="146.9" y="192.5">PVCC</text>
<text x="148.3" y="197.8">17</text>
<text x="148.3" y="194.3">18</text>
<text x="146.9" y="199.6">AVCC</text>
</g>
<g font-size="3.2" fill="#840000">
<text x="169.7" y="250.8" transform="rotate(-90 169.7 250.8)">1</text>
<text x="174.3" y="247.9" transform="rotate(-90 174.3 247.9)">2</text>
<text x="180.3" y="250.8" transform="rotate(-90 180.3 250.8)">3</text>
</g>
<g font-size="2.5" fill="#00f">
<text x="368.7" y="81.8" transform="rotate(-90 368.7 81.8)">PSRAM</text>
<text x="315" y="113.5" transform="rotate(-90 315 113.5)">JTAG</text>
<text x="318.6" y="118.1" transform="rotate(-90 318.6 118.1)">BOOT_M</text>
<text x="353.8" y="118.1" transform="rotate(-90 353.8 118.1)">FLASH_V</text>
</g>
</svg>
